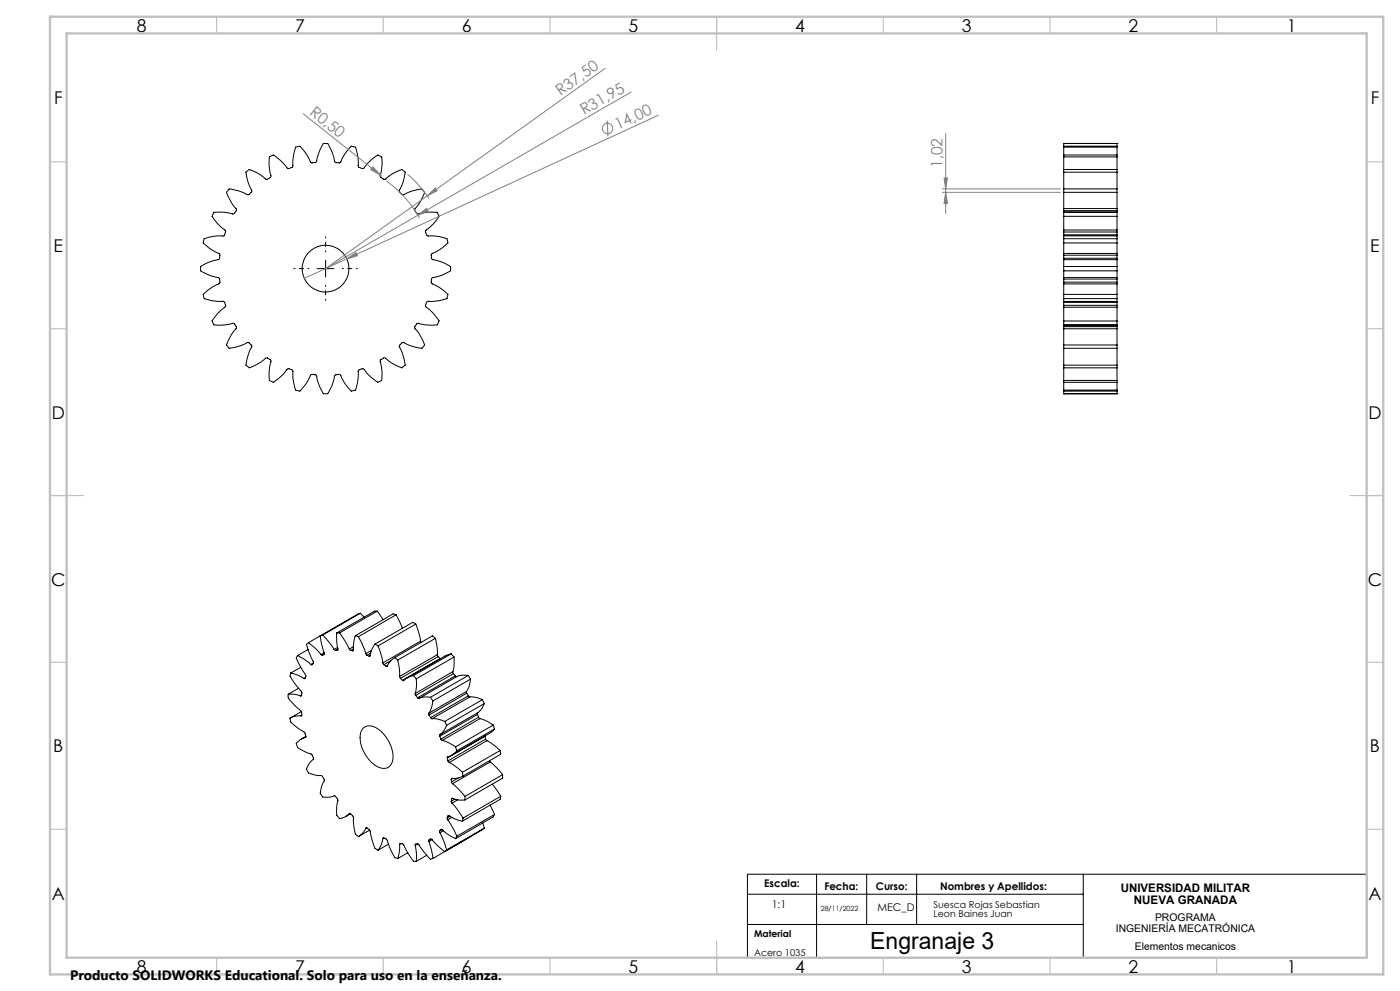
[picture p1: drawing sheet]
<svg xmlns="http://www.w3.org/2000/svg" width="420mm" height="297mm" viewBox="0 0 420 297" stroke-linecap="round" stroke-linejoin="round" font-family="sans-serif">
<g fill="none" stroke="#000" stroke-width=".3">
<path d="M73.8 51.6l1-.8a18.6 18.6 0 0 1 5.2 3l.3-.1a1.13 1.13 0 0 0 1-1.1 11.7 11.7 0 0 1-.3-5.6l.8-.5a17.8 17.8 0 0 1 4.6 4l1.3-.4 .2-.3a12.4 12.4 0 0 1 .9-5.7l1-.3a18.5 18.5 0 0 1 3.6 5l1.2-.1 .4-.3a12.2 12.2 0 0 1 2.2-5.4h.9a16 16 0 0 1 2.4 5.6l1.4 .2 .3-.2a11.2 11.2 0 0 1 3.4-4.8l.9 .3a17.1 17.1 0 0 1 1.1 6l1.2 .4 .4-.1a12 12 0 0 1 4.3-3.9l.9 .5a17.8 17.8 0 0 1-.3 6.1l1 .7 .5-.1a11.1 11.1 0 0 1 5-2.8l.8 .6a14.3 14.3 0 0 1-1.6 5.8l.1 .3a1.16 1.16 0 0 0 1.3 .7 10.9 10.9 0 0 1 5.5-1.5l.6 .7a17.9 17.9 0 0 1-2.9 5.4l.5 .9 .4 .3 2.8-.5h3.1l.5 1.1a17.8 17.8 0 0 1-4.1 4.6l.5 1.3 .3 .1a11.4 11.4 0 0 1 5.7 1l.2 .9a17.9 17.9 0 0 1-4.9 3.6l.1 1.3 .3 .3a11.3 11.3 0 0 1 5.3 2.2v1a18.2 18.2 0 0 1-5.6 2.4l-.1 1.3 .2 .4a11.5 11.5 0 0 1 4.7 3.3l-.2 .9a13.7 13.7 0 0 1-5.9 1l-.6 1.3 .2 .4a11.2 11.2 0 0 1 3.9 4.3l-.5 .9a17.8 17.8 0 0 1-6.1-.3l-.7 1.1 .1 .5a12 12 0 0 1 2.8 5l-.6 .8a13.4 13.4 0 0 1-5.8-1.7l-.3 .2a1.21 1.21 0 0 0-.7 1.2 12.3 12.3 0 0 1 1.5 5.5l-.8 .6a18.2 18.2 0 0 1-5.3-2.9l-1.2 .8 .1 1a10.6 10.6 0 0 1 .2 5.1l-.9 .4a17.8 17.8 0 0 1-4.6-4l-1.2 .3-.2 .5a12.3 12.3 0 0 1-1 5.6l-.9 .3a17.9 17.9 0 0 1-3.6-4.9h-1.3l-.3 .4a10.9 10.9 0 0 1-2.3 5.3h-.9a16.4 16.4 0 0 1-2.4-5.6l-1.3-.2-.4 .3a11.5 11.5 0 0 1-3.3 4.7l-1-.3a17.1 17.1 0 0 1-1-6l-1.2-.4-.5 .2a12 12 0 0 1-4.3 3.8l-.8-.4a17.8 17.8 0 0 1 .2-6.1l-1-.7h-.5a11.5 11.5 0 0 1-5 2.8l-.8-.6a16.7 16.7 0 0 1 1.6-5.9l-.7-.8-.6-.1a11.8 11.8 0 0 1-5.5 1.6l-.6-.8a16.6 16.6 0 0 1 2.8-5.4l-.6-1.1-.5-.1a11.4 11.4 0 0 1-5.7 .3l-.4-.9a15.9 15.9 0 0 1 4-4.5l-.4-1.2-.4-.3a11.4 11.4 0 0 1-5.7-1l-.2-.9a18.5 18.5 0 0 1 4.9-3.6v-1.3l-.4-.3a11.9 11.9 0 0 1-5.3-2.2v-1a18.2 18.2 0 0 1 5.6-2.4l.2-1.3-.3-.3a11.2 11.2 0 0 1-4.7-3.4l.2-.9a19.8 19.8 0 0 1 6-1.1l.5-1.1-.2-.5a12 12 0 0 1-3.8-4.3l.5-1.1h3l2.8 .5 .9-1-.1-.5a11.9 11.9 0 0 1-2.7-5.1l.6-.7a14.3 14.3 0 0 1 5.8 1.6l.3-.2a1.26 1.26 0 0 0 .7-1.2 14.1 14.1 0 0 1-1.7-5.4zM319.1 56.6v1M319.1 57.6v4.9M319.1 51.6v5M319.1 50.8v.8M319.1 47v3.8M319.1 46.5v.5M319.1 44.1v2.4M319.1 43.8v.3M319.1 43v.8M319.1 43h.1M319.1 43h16"/>
<path d="M319.1 57.6h16M319.1 56.6h16M319.1 51.6h16M319.1 50.8h16M319.1 47h16M319.1 46.5h16M319.1 44.1h16M319.1 43.8h16M335.1 56.6v1M335.1 57.6v4.9M335.1 51.6v5M335.1 50.8v.8"/>
<path d="M335.1 47v3.8M335.1 46.5v.5M335.1 44.1v2.4M335.1 43.8v.3M335.1 43v.8M335.1 43h.1M97.7 78v5M319.1 79.9v1.3M319.1 77.8v2.1M319.1 72.8v3.1M319.1 71.5v1.3M319.1 70.7v.8"/>
<path d="M319.1 64.8v4.1M319.1 63.6v1.2M319.1 63.6h.1M319.1 77.4v.4M319.1 75.9v.6M319.1 76.5v.9M319.1 70.4v.3M319.1 69.5v.9M319.1 68.9v.6M319.1 63.1v.5M319.1 62.5v.6M319.1 70.7h16"/>
<path d="M319.1 63.6h16M319.1 79.9h16M319.1 77.8h16M319.1 75.9h16M319.1 72.8h16M319.1 71.5h16M319.1 68.9h16M319.1 64.8h16M319.1 77.4h16M319.1 76.5h16M319.1 70.4h16M319.1 69.5h16"/>
<path d="M319.1 62.5h16M319.1 63.1h16M335.1 79.9v1.3M335.1 77.8v2.1M335.1 72.8v3.1M335.1 71.5v1.3M335.1 70.7v.8M335.1 64.8v4.1M335.1 63.6v1.2M335.1 63.6h.1M335.1 77.4v.4M335.1 75.9v.6"/>
<path d="M335.1 76.5v.9M335.1 70.4v.3M335.1 69.5v.9M335.1 68.9v.6M335.1 63.1v.5M335.1 62.5v.6M95.2 80.5h5M319.1 81.2v2M319.1 88.2v1.3M319.1 85.1v3.1M319.1 89.5v.8M319.1 96.2v1.2"/>
<path d="M319.1 92.1v4.1M319.1 97.4v.1M319.1 83.2v.4M319.1 84.6v.5M319.1 83.6v1M319.1 90.3v.3M319.1 90.6v.9M319.1 91.5v.6M319.1 98.5v4.9M319.1 97.5v.4M319.1 97.9v.6M319.1 90.3h16"/>
<path d="M319.1 97.5h16M319.1 81.2h16M319.1 83.2h16M319.1 89.5h16M319.1 88.2h16M319.1 85.1h16M319.1 97.4h16M319.1 96.2h16M319.1 92.1h16M319.1 83.6h16M319.1 84.6h16M319.1 90.6h16"/>
<path d="M319.1 91.5h16M319.1 98.5h16M319.1 97.9h16M335.1 81.2v2M335.1 88.2v1.3M335.1 85.1v3.1M335.1 89.5v.8M335.1 96.2v1.2M335.1 92.1v4.1M335.1 97.4v.1M335.1 83.2v.4M335.1 84.6v.5"/>
<path d="M335.1 83.6v1M335.1 90.3v.3M335.1 90.6v.9M335.1 91.5v.6M335.1 98.5v4.9M335.1 97.5v.4M335.1 97.9v.6M319.1 103.4v1M319.1 104.4v5M319.1 109.4v.8M319.1 110.2v3.8M319.1 114v.6"/>
<path d="M319.1 114.6v2.3M319.1 116.9v.3M319.1 117.2v.8M319.1 118h.1M319.1 118h16M319.1 104.4h16M319.1 103.4h16M319.1 109.4h16M319.1 110.2h16M319.1 114h16M319.1 114.6h16M319.1 116.9h16"/>
<path d="M319.1 117.2h16M335.1 103.4v1M335.1 104.4v5M335.1 109.4v.8M335.1 110.2v3.8M335.1 114v.6M335.1 114.6v2.3M335.1 116.9v.3M335.1 117.2v.8M335.1 118h.1M89.3 196.5l-.4 .7 2.9 5.5a.51 .51 0 0 1-.6 .6M89.3 196.5l2.1 1.2 1.8 1.4"/>
<path d="M90.2 200l-3 1.7M92.4 194.7l-3.1 1.8M92.5 192.6l-.6 .5 1 2.8 1.1 2.4v.5a.49 .49 0 0 1-.8 .3M92.5 192.6l2.2 1.7 1.6 1.9M94.1 198.7l-.9 .4M96.1 190.6l.4 2.6 .8 2.4M96.1 190.6l-3.6 2M96.8 190.3l-.7 .3M96.8 190.3l2.4 2.7 1 1.6M97.3 195.6a.58 .58 0 0 1-.3 .7 .58 .58 0 0 1-.7-.1M97.3 196.1l-.3 .1M97.3 195.6l-1 .6"/>
<path d="M100.2 194.6l.5 .3M101 189.7v2.5l.4 2.3-.2 .3M101 189.7h.9M101.2 194.8l-.5 .1M101.3 194l-1.1 .6M101.4 194.8h-.2M101.4 194.5l-.7 .4M101.9 189.7l2.9 4.8M104.8 194.5l.4 .4M105.2 194.9l.6 .1M106 193.8l-1.2 .7M106 194.4l-.8 .5"/>
<path d="M106 194.9l-.2 .1M106.6 190.5l-.6 2.7v1.7l-.2 .1M106.6 190.5l.9 .3M107.5 190.8l2.2 5.1M108.1 183.8l1.1 1.2M108.1 183.8l-12 6.8M108.1 183.8l-11.3 6.5M109.7 195.9l.4 .5M110.1 196.4l.7 .3M111.1 196.5l-.3 .2M111.2 195.8l-1.1 .6M111.5 194.9l-1.8 1"/>
<path d="M112.5 193a7.5 7.5 0 0 0-1.4 3.5M112.5 193l.9 .6M113.2 183.2l1.7 2.5M113.2 183.2h-.8l-11.4 6.5M113.2 183.2l-11.3 6.5M113.4 193.6l.8 2.1 .7 3M114.9 198.7l.3 .5M115.2 199.2l.6 .5M116.3 199.4l-.5 .3M117.2 198l-2 1.2M118.4 197.1a5.6 5.6 0 0 0-2.3 2.6h-.3M118.4 197.1l.9 .7"/>
<path d="M118.8 184.3l1.9 4M118.8 184.3l-.9-.3-11.3 6.5M118.8 184.3l-11.3 6.5M119.3 197.8l.4 2.1 .2 2.8M124.7 187l1.2 3.5 .3 1.7M124.7 187l-.9-.5-11.3 6.5M124.7 187l-11.3 6.6M126.2 192.2l.1 .3M126.2 192.2l-11.3 6.5M130.6 191.3l.5 2.1 .1 2.8M130.6 191.3l-.9-.7-11.3 6.5M130.6 191.3l-11.3 6.5"/>
<path d="M131.2 196.2l.2 .6M131.2 196.2l-11.3 6.5M131.4 196.8l.6 .6M131.4 196.8l-11.3 6.5M132 197.4l-11.3 6.5M132 197.4h.1M135.4 196l.8 .9M135.4 196l-2 .6-11.3 6.6M135.4 196l-11.4 6.5M136.2 196.9v3.1l-.3 1.3M136.2 196.9l-11.3 6.5M86.5 208.1l-.1 .6a6.7 6.7 0 0 0 2.5 3.1l1.3 1.2 .3 .5a.74 .74 0 0 1-.2 1.1"/>
<path d="M86.5 208.1a7.1 7.1 0 0 1 3.7 .5M87 215.2l.1 .3a2.1 2.1 0 0 0 1.2 1.8l3.1 2.2 .4 1.1-.2 .4M87.2 201.7l-.2 .9 1.3 2 2.1 2.6 .1 1.2M87.2 201.7l2.1 .6 1.9 1M89.6 206.3l-3.1 1.8M90.3 214.6a5.8 5.8 0 0 0-3.3 .6M90.4 213.3l-3.4 1.9M90.5 208.4l-.3 .2M90.5 214.5l-.2 .1M91.6 203.1l-.4 .2M108.9 218.3a3.9 3.9 0 0 1 5.4 .9 9.6 9.6 0 0 1 3.3 9.4 2.95 2.95 0 0 1-4.8 .9 10.3 10.3 0 0 1-4.6-10zM119.9 202.7l.2 .6"/>
<path d="M120.1 203.3l.6 .6M124 202.5a6.2 6.2 0 0 0-3 1.5l-.3-.1M124 202.5l.9 .9M124.6 207.9l.1 .5M124.7 208.4l.6 .7M124.9 203.4v2.5l-.3 2M125.3 209.1l.4 .2M128.7 213.7v.6M128.7 214.3l.5 .8M129.1 209a5.6 5.6 0 0 0-3.4 .3M129.1 209l.8 1.1M129.2 215.1l.4 .3"/>
<path d="M129.6 215.4a7.6 7.6 0 0 1 3.8 .8M129.9 210.1a8 8 0 0 1-1.2 3.6M133.4 216.2l.6 1.2M134 217.4a5.6 5.6 0 0 1-2 2.8M135.9 201.3l.1 .6M135.9 201.3l-11.3 6.6M136 201.9l.6 .7M136 201.9l-11.3 6.5M136.6 202.6l.4 .2M136.6 202.6l-11.3 6.5M137 202.8l-11.3 6.5M140 207.2v.5"/>
<path d="M140 207.2l-11.3 6.5M140 207.7l.5 .9M140 207.7l-11.3 6.6M140.4 202.5l.8 1M140.4 202.5a6 6 0 0 0-3.4 .3M140.4 202.5l-11.3 6.5M140.5 208.6l.4 .3M140.5 208.6l-11.3 6.5M140.9 208.9a7.6 7.6 0 0 1 3.8 .8M140.9 208.9l-11.3 6.5M141.2 203.5a7.9 7.9 0 0 1-1.2 3.7M141.2 203.5l-11.3 6.6"/>
<path d="M143.2 214.1l.4 .8M143.2 214.1l-11.3 6.6M143.3 213.6l-.1 .5M143.3 213.6l-11.3 6.6M143.6 214.9l.4 .5M143.6 214.9l-11.3 6.6M144 215.4a10.8 10.8 0 0 1 4 1.9M144 215.4l-11.3 6.5M144.7 209.7l.6 1.2M144.7 209.7l-11.3 6.5M145.3 210.9a5.3 5.3 0 0 1-2 2.7M145.3 210.9l-11.3 6.5"/>
<path d="M148 217.3l.4 1.2M148 217.3l-11.3 6.5M148.4 218.5l-1.6 1.3-11.3 6.5M148.4 218.5l-11.3 6.5M91.6 221a3.9 3.9 0 0 0-2.7 2l.1 .1a2.46 2.46 0 0 0 1.9 1.9l2.5 1 .6 1-.1 .6a4.7 4.7 0 0 0-1.9 3l.1 .1a2.26 2.26 0 0 0 2 1.5l2.5 .3 .7 1.2v.4a6.7 6.7 0 0 0-1.1 3.8v.2a1.67 1.67 0 0 0 2.1 .8l2-.4 .3 .1 .8 1.2-.3 1a7.4 7.4 0 0 0 .1 3.8 1.21 1.21 0 0 0 2 .4l1.6-1.2M91.7 221h-.1M91.8 220.7l-1.4 .8M131.9 220.7l.4 .8M132 220.2l-.1 .5M132.3 221.5l.4 .4M132.7 221.9l1.8 .6 2.2 1.3M134.2 227.2l.2 .8"/>
<path d="M134.4 228l.4 .5M134.8 228.5l2.3 1.5 1.6 1.5M135.4 233.6v.7M135.4 234.3l.3 .6M135.4 239.4v.7M135.7 234.9l1.8 1.6 2 2.2M135.7 239.3a7.1 7.1 0 0 0 3.8 .4M135.7 239.3l-.3 .1M135.9 233.3l-.5 .3M136.5 239.5l-1.1 .6M136.7 223.8l.4 1.2M137.1 225a5.8 5.8 0 0 1-2.9 1.9v.3"/>
<path d="M137.3 239.7l-1.7 1M137.5 233.1l-2.1 1.2M138.7 231.5l.2 1.1M138.9 232.6a7.2 7.2 0 0 1-3.5 .8v.2M139.5 238.7v1M145.5 220.7l.2 .8M145.5 220.7l-11.3 6.5M145.5 220.6v.1M145.7 221.5l.4 .5M145.7 221.5l-11.3 6.5M146.1 222l2.3 1.5 1.6 1.4M146.1 222l-11.3 6.5"/>
<path d="M146.8 228l.3 .3M147.1 228.3l2.2 2.1 1.5 1.8M147.1 228.3l-11.4 6.6M147.7 235l2.5 3.7M150 224.9l.2 1.2-11.3 6.5M150 224.9l-11.3 6.6M150.2 238.7l-.2 .9-11.3 6.5M150.2 238.7l-11.3 6.5M150.8 232.2v1l-11.3 6.5M150.8 232.2l-11.3 6.5M104.8 243.8h.3l.9 1 .2 3.1 .4 2.1 .9 .7M104.9 243.8h-.1"/>
<path d="M105.2 243.9l-1.4 .7M109.7 248.2a1.17 1.17 0 0 1 1.3 .7l.7 3.2 .8 2.2 .9 .5M109.7 248.2a5.6 5.6 0 0 1-2.2 2.5M110 248.1l-.3 .1M110.9 248.8l-3.4 1.9M114.9 251.3a7.8 7.8 0 0 1-1.5 3.5M115.2 251.1l.9 .6 .7 2 1.6 3.3 .9 .3M115.2 251.1l-.3 .2M116.5 253l-3.1 1.8M119.9 253.1a.73 .73 0 0 1 1.1 0l1.3 2.5 1.7 2.5 .9 .1M119.9 253.1l-.2 2.6-.4 1.6M120.3 252.8l-.4 .3"/>
<path d="M122.3 255.6l-3 1.7M124.6 253.4a.61 .61 0 0 1 .4-.5 .61 .61 0 0 1 .7 .2l1.5 2.2 1.9 2.2 .8-.2M124.6 253.4l.3 2.3v2.5M125.4 252.9l-.8 .5M128 256.3l-3.1 1.9M128.7 252.2l.7 2.4 .5 2.7M129.2 251.4l-.3 .2M129.6 251.6l1.2 1.4 2.6 2.2M129.6 251.6l-.4-.1a.53 .53 0 0 0-.5 .7M129.6 251.6l-.9 .6M131.9 249.1l.1 .5M132 249.6l1.1 2.3 .9 2.8"/>
<path d="M132.3 248.6h.3l1.4 1.2 2.7 1.6M132.3 248.6l-.4 .5M132.4 248.6h-.1M132.6 248.6l-.7 .5M133 249l-1 .6M134 254.7l-.6 .5M134.2 245.1l.1 .6M134.3 245.7l2.8 4.9M134.4 244.5h.4a9.3 9.3 0 0 0 3.9 1.6M134.4 244.5l-.2 .6M134.6 244.4l-.2 .1M135 244.6l-.8 .5"/>
<path d="M135.4 240.1l.2 .6M135.6 245l-1.3 .7M135.6 240.7l1.6 1.9 1.7 2.6M137.1 250.6l-.4 .8M138.9 245.2l-.2 .9M141.2 250.8l-11.3 6.5M144.8 246.6l.5 1.6M145.3 248.2l-11.9 7M145.3 248.2l-11.3 6.5M147 241.3l1.4 2.8M148.4 244.1l-.4 .7-11.3 6.6M148.4 244.1l-11.3 6.5"/>
<path d="M224.2 262h185.8v25h-185.8zM224.2 268h100.8M224.2 277.1h100.8M245 262v25M260 262v15.1M275 262v15.1M325 262v25"/>
<circle cx="97.7" cy="80.5" r="7"/>
</g>
<g fill="none" stroke="#808080" stroke-width=".3">
<path d="M90.9 34.1l23.3 18.4M181.6 20.5l-83.9 60 27.6-16M182.1 36.1l.3 4.8M189.3 27.6l-64 36.9M197.5 34.5l-93.5 43.1M111.9 50l2.3 2.5-3-1.7zM114.2 52.5l.3 .3M115.9 54.3a33.3 33.3 0 0 1 9.9 11.1M122.3 52.2l3.2 3.1 3.2 4.2M128.2 58.7l2.4-2.4 .5 .9zM282.7 56.6h35.4M282.7 57.6h35.4"/>
<path d="M283.2 53.3h1l-.5 3.3zM283.7 57.6l.5 3.4h-1zM283.7 40v24M104 77.6l2.8-1.9 .4 1zM104 77.6l-12.7 5.8M125.3 64.5l2.7-2.1 .4 .9z"/>
<circle cx="182.3" cy="38.5" r="1.55"/>
</g>
<path d="M97.7 75.5v-4.5M92.7 80.5h-4.5M97.7 85.5v4.5M102.7 80.5h4.5" fill="none" stroke="#000" stroke-width=".3" stroke-dasharray="15.2 1.3 1.3 1.3" stroke-dashoffset="14.9"/>
<g fill="none" stroke="#c0c0c0" stroke-width=".35">
<path d="M65 5v5M115 5v5M165 5v5M215 5v10M265 5v5M315 5v5M365 5v5M15 48.5h5M410 48.5h5M15 98.5h5M410 98.5h5M15 148.5h10"/>
<path d="M405 148.5h10M15 198.5h5M410 198.5h5M15 248.5h5M410 248.5h5M65 287v5M115 287v5M165 287v5M215 282v10M265 287v5M315 287v5M365 287v5"/>
</g>
<path d="M15 5h400v287h-400zM20 10h390v277h-390z" fill="none" stroke="#c0c0c0" stroke-width=".7"/>
<g fill="#808080">
<path d="M111.9 50l2.3 2.5-3-1.7z"/>
<path d="M104 77.6l2.8-1.9 .4 1z"/>
<path d="M125.3 64.5l2.7-2.1 .4 .9z"/>
<path d="M128.2 58.7l2.4-2.4 .5 .9z"/>
<path d="M283.2 53.3h1l-.5 3.3zM283.7 57.6l.5 3.4h-1z"/>
</g>
<text font-size="7.1" x="261.1" y="284.3">Engranaje 3</text>
<g font-size="5.3">
<text x="41" y="9.5">8</text>
<text x="88.5" y="9.5">7</text>
<text x="138.5" y="9.5">6</text>
<text x="188.5" y="9.5">5</text>
<text x="238.5" y="9.5">4</text>
<text x="288.5" y="9.5">3</text>
<text x="338.5" y="9.5">2</text>
<text x="386" y="9.5">1</text>
<text x="16.2" y="31.2">F</text>
<text x="411.2" y="31.2">F</text>
<text x="16.1" y="75.5">E</text>
<text x="411.1" y="75.5">E</text>
<text x="15.5" y="125.5">D</text>
<text x="410.5" y="125.5">D</text>
<text x="15.4" y="175.5">C</text>
<text x="410.4" y="175.5">C</text>
<text x="16" y="225.5">B</text>
<text x="411" y="225.5">B</text>
<text x="15.5" y="269.7">A</text>
<text x="410.5" y="269.7">A</text>
<text x="41" y="291.5">8</text>
<text x="88.5" y="291.5">7</text>
<text x="138.5" y="291.5">6</text>
<text x="188.5" y="291.5">5</text>
<text x="238.5" y="291.5">4</text>
<text x="288.5" y="291.5">3</text>
<text x="338.5" y="291.5">2</text>
<text x="386" y="291.5">1</text>
</g>
<g font-size="4.7" fill="#808080">
<text x="168.2" y="28.8" transform="rotate(-36 168.2 28.8)">R37,50</text>
<text x="92.6" y="34.1" transform="rotate(38 92.6 34.1)">R0,50</text>
<text x="175.2" y="34.6" transform="rotate(-30 175.2 34.6)">R31,95</text>
<text x="185.3" y="39" transform="rotate(-25 185.3 39)">14,00</text>
<text x="282.7" y="50.4" transform="rotate(-90 282.7 50.4)">1,02</text>
</g>
<text font-size="4.1" x="21" y="293.7">Producto SOLIDWORKS Educational. Solo para uso en la enseñanza.</text>
<g font-size="3.5">
<text x="336.2" y="267.3">UNIVERSIDAD MILITAR</text>
<text x="340.2" y="270.8">NUEVA GRANADA</text>
</g>
<g font-size="3.2">
<text x="229.3" y="265.9">Escala:</text>
<text x="247.3" y="266.7">Fecha:</text>
<text x="262.8" y="266.7">Curso:</text>
<text x="282" y="266.7">Nombres y Apellidos:</text>
<text x="231.5" y="272.1">1:1</text>
<text x="263.2" y="272.9">MEC_D</text>
<text x="334.7" y="279.2">INGENIERÍA MECATRÓNICA</text>
<text x="346.5" y="276.1">PROGRAMA</text>
<text x="340.4" y="284.6">Elementos mecanicos</text>
</g>
<g font-size="2.8">
<text x="280.1" y="272">Suesca Rojas Sebastian</text>
<text x="280.1" y="274.9">Leon Baines Juan</text>
<text x="226.2" y="280.7">Material</text>
<text x="226.2" y="286.4">Acero 1035</text>
</g>
<text font-size="2.1" x="246.2" y="272.9">28/11/2022</text>
</svg>
